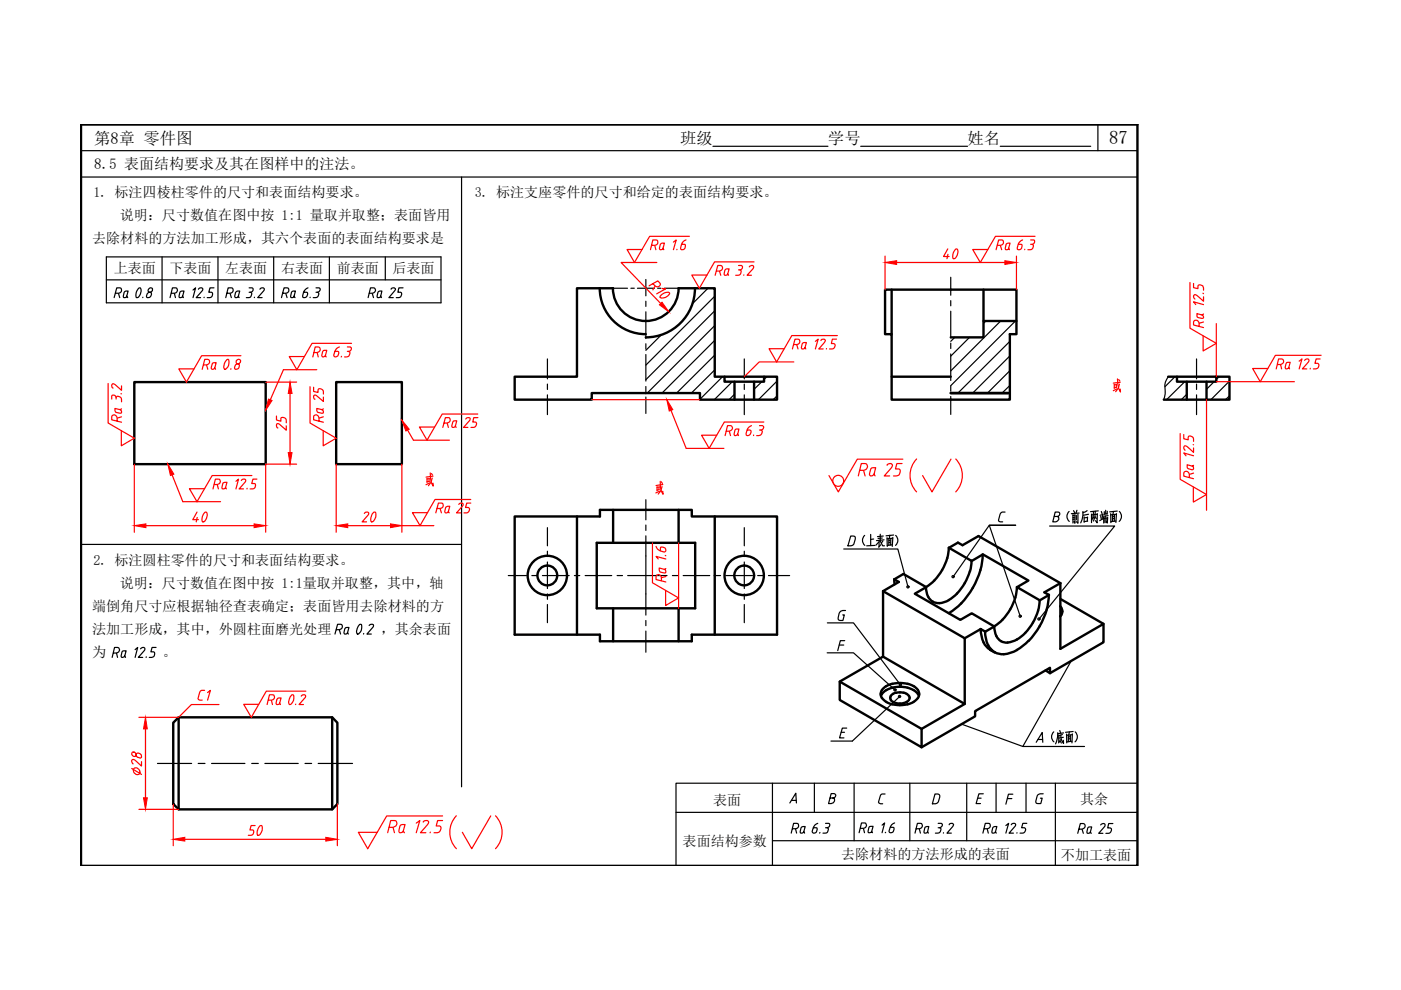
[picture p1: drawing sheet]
<svg xmlns="http://www.w3.org/2000/svg" width="297mm" height="210mm" viewBox="0 0 297 210" stroke-linecap="round" stroke-linejoin="round" font-family="sans-serif">
<g fill="none" stroke="#000" stroke-width=".25">
<path d="M136.9 59.3v3.4M201.6 58.8v3.8M116.1 76.1v4.2M130 61.1h3M133.8 61.1h.7M135.2 61.1h3.5M136.9 63.9v1.1M136.9 66.1v5.7M136.9 72.9v1.1M136.9 75.2v5.6M139.4 61.1h.7M140.8 61.1h3.1"/>
<path d="M157.8 76.1v4.2M201.6 63.7v1.1M201.6 66v5.6M201.6 72.8v1.1M201.6 75v5.7M253.7 76.1v4.2M116.1 81.4v1.2M116.1 83.7v4.2M136.9 81.9v1.2M136.9 84.2v3.5M157.8 81.4v1.2M157.8 83.7v4.2"/>
<path d="M201.6 81.8v1.2M201.6 84.1v3.8M253.7 81.4v1.2M253.7 83.7v4.2M116.1 111.9v3.8M116.1 116.9v1.1M116.1 119.2v5.6M136.9 105.9v4.3M136.9 111.3v1.2M136.9 113.6v16.8M157.8 111.9v3.8M157.8 116.9v1.1"/>
<path d="M157.8 119.2v5.6M107.8 122h3.8M112.8 122h1.1M115 122h5.7M116.1 125.9v1.2M116.1 128.2v3.8M121.8 122h1.1M124.1 122h5.6M130.8 122h1.2M133.1 122h8.3M136.9 131.6v1.1M136.9 133.8v4.5"/>
<path d="M142.6 122h1.1M144.9 122h5.6M151.6 122h1.2M153.9 122h5.6M157.8 125.9v1.2M157.8 128.2v3.8M160.6 122h1.2M162.9 122h4.5M33.4 161.9h7.2M42 161.9h1.5M44.9 161.9h7M53.4 161.9h1.4"/>
<path d="M56.2 161.9h7M64.7 161.9h1.4M67.5 161.9h7.2"/>
</g>
<g fill="none" stroke="#000" stroke-width=".25">
<path d="M22.5 54.5h71v9.7h-71zM22.5 59.3h71M34.4 54.5v9.7M46.2 54.5v9.7M58 54.5v9.7M69.8 54.5v9.7M81.7 54.5v4.8M24.5 62.2h.6a.59 .59 0 0 0 .7-.5 .59 .59 0 0 0-.4-.7h-.6l-.6 2.1M25.1 62.3l.3 .8M26.9 62.8l-.1 .2-.6 .1 .1-1.1 .4-.3h.5l-.3 1.1 .2 .3M29.4 61.1l.2-.1a1.39 1.39 0 0 1-.3 2.1h-.2a1.02 1.02 0 0 1-.1-1.4zM30.3 63v.1"/>
<path d="M31.7 61.2a.43 .43 0 0 0-.3 .4 .43 .43 0 0 0 .3 .4h.2a.63 .63 0 0 1 0 .9 .63 .63 0 0 1-.8 0 1.02 1.02 0 0 1 1-1.1 .43 .43 0 0 0 .2-.6 .43 .43 0 0 0-.6 0zM36.4 62.2h.6a.58 .58 0 0 0 .6-.5 .58 .58 0 0 0-.4-.7h-.6l-.5 2.1M37 62.3l.2 .8M38.7 62.8l-.1 .2-.6 .1 .1-1.1 .2-.2 .7-.1-.3 1.1 .2 .3M40.9 61.5l.6-.5-.6 2.1M42.1 61.3a.46 .46 0 0 1 .5-.3 .46 .46 0 0 1 .4 .5l-1.4 1.6h.9M43.3 63v.1M45.4 61h-.9l-.2 1h.6l.2 .4a.65 .65 0 0 1-.7 .7h-.5M48.2 62.2h.6a.59 .59 0 0 0 .6-.5 .59 .59 0 0 0-.3-.7h-.7l-.5 2.1M48.8 62.3l.3 .8M50.5 62.8l-.2 .3h-.4l-.1-.3 .1-.8 .5-.3h.4l-.3 1.1 .2 .3M52.8 62l.6 .2-.2 .7-1 .2"/>
<path d="M52.8 61h.7a.52 .52 0 0 1 .1 .6 .52 .52 0 0 1-.5 .4M54 63l-.1 .1M55.1 61.3a.46 .46 0 0 1 .6-.3 .46 .46 0 0 1 .3 .5l-1.4 1.6h1M60 62.2h.6a.59 .59 0 0 0 .6-.5 .59 .59 0 0 0-.3-.7h-.7l-.5 2.1M60.6 62.3l.3 .8M62.3 62.8v.2l-.6 .1 .1-1.1 .4-.3h.4l-.3 1.1 .3 .3M65.3 61l-.3 .2a1.97 1.97 0 0 0-.8 1.8 .72 .72 0 0 0 .8-.1 .72 .72 0 0 0 .1-.9h-.6M65.8 63l-.1 .1M67 62h.4l.2 .4a.85 .85 0 0 1-1.2 .7M67 61h.6a.5 .5 0 0 1 .3 .6 .5 .5 0 0 1-.6 .4M140.2 71l-3.3 3.3M150.1 61.1l-3.3 3.3"/>
<path d="M151.5 62.8l-14.6 14.6M151.5 65.9l-14.6 14.6M151.5 69l-14.3 14.3M151.5 72.2l-11.1 11.1M151.5 75.3l-8 8M151.5 78.4l-4.9 4.9M153.2 79.9l-4.8 4.8M162.6 79.9l-.6 .6M202.4 71.5l-.8 .9M205.6 71.5l-4 4M209 68.1l-.5 .5M212.2 68.1l-10.6 10.5"/>
<path d="M214.1 72.4l-11 10.9M214.1 75.5l-7.9 7.8M214.1 78.6l-4.7 4.7M215.3 68.1l-13.7 13.7M247.7 79.9a3.5 3.5 0 0 0-.7 3l-.3 1.8M249.1 79.9l-2.1 2.1M258.5 79.9l-.6 .6M155.3 80.9l-3.8 3.8M155.7 83.6l-1.1 1.1M161.5 80.9l-1.6 1.6M164.7 80.8l-3.9 3.9M164.7 83.9l-.8 .8"/>
<path d="M214.1 81.7l-1.6 1.6M251.2 80.9l-3.9 3.8M251.6 83.6l-1.1 1.1M257.4 80.9l-1.6 1.6M260.7 80.8l-4 3.9M260.7 83.9l-.9 .8M24.1 138.5h.6a.61 .61 0 0 0 .6-.5 .61 .61 0 0 0-.4-.7h-.6l-.5 2.1M24.7 138.5l.2 .9M26.4 139.1l-.4 .3-.3-.1 .2-1 .1-.3h.7l-.3 1.1 .2 .3M28.6 137.7l.6-.4-.6 2.1M29.8 137.6l.1-.1a.5 .5 0 0 1 .8 0v.3l-1.4 1.6h1M31 139.3v.1"/>
<path d="M33.1 137.3h-.9l-.2 .9h.6l.2 .3a.72 .72 0 0 1-.6 .9h-.5M71.3 133.5h.7a.59 .59 0 0 0 .6-.5 .59 .59 0 0 0-.4-.6h-.6l-.6 2M72 133.5l.2 .9M73.7 134.1l-.2 .3h-.5l-.1-.3 .2-.8 .2-.2 .7-.1-.3 1.1 .2 .3M76.2 132.4h.3a1.49 1.49 0 0 1-.7 2 1.36 1.36 0 0 1 .3-1.9zM77.1 134.3v.1M78.3 132.6a.46 .46 0 0 1 .5-.3 .46 .46 0 0 1 .3 .6l-1.3 1.5h.9M143.3 172.2h97.9M163.8 166.1v17.5M163.8 178.3h77.4M167.5 170.3l1.2-2.1 .2 2.1M167.8 169.7h1"/>
<path d="M168 175.7h.7a.58 .58 0 0 0 .6-.5 .58 .58 0 0 0-.4-.6h-.6l-.5 2M168.7 175.8l.2 .8M170.4 176.3l-.2 .3h-.5l.1-1.1 .2-.2 .7-.1-.3 1.1 .2 .3M172.7 166.1v6.1M173.4 174.6l-.3 .1a1.84 1.84 0 0 0-.8 1.8l.3 .1 .4-.1 .3-.6-.1-.4h-.7M173.8 176.5v.1M175 175.5l.6 .1-.1 .7-.3 .3h-.7M175 174.6h.7a.52 .52 0 0 1 .2 .6 .52 .52 0 0 1-.6 .3M176 169.2l.9-.1 .3-.4v-.2l-.3-.2h-.7l-.5 2.1 .7-.1a.57 .57 0 0 0 .5-.5 .57 .57 0 0 0-.3-.6M181.1 166.1v12.2M182.4 175.6h.7a.58 .58 0 0 0 .6-.4 .58 .58 0 0 0-.4-.7h-.6l-.6 2.1M183.1 175.7l.2 .9"/>
<path d="M184.8 176.3l-.2 .2h-.5l.1-1 .2-.3h.7l-.3 1.1 .2 .3M187 174.9l.6-.4-.6 2.1M187.6 168.3h-.6l-.3 .3-.4 1.5 .4 .3h.4M187.8 176.5l-.1 .1M189.7 174.5a1.79 1.79 0 0 0-1.1 2l.3 .1 .4-.2 .3-.6-.1-.3-.7-.1M192.9 166.1v12.2M194.3 175.7h.6a.58 .58 0 0 0 .7-.5 .58 .58 0 0 0-.5-.6h-.6l-.5 2M194.9 175.8l.2 .8M196.7 176.3l-.5 .3h-.3v-.2l.2-1 .8-.2-.2 1.1 .1 .3M198.2 168.3h.6a.48 .48 0 0 1 .4 .7l-.4 1.2-.5 .2h-.6zM198.9 175.5l.6 .2-.1 .6a.83 .83 0 0 1-1.1 .3M198.9 174.6h.6a.5 .5 0 0 1 .3 .6 .5 .5 0 0 1-.6 .3"/>
<path d="M200.1 176.6h-.1M201.2 174.9l.5-.3 .5 .2-.2 .4-1.2 1.4h.9M205 166.1v12.2M207.3 169.2h.7M208.5 168.3h-1l-.5 2.1h.9M208.7 175.7h.6a.58 .58 0 0 0 .7-.5 .58 .58 0 0 0-.5-.6h-.6l-.5 2M209.3 175.8l.2 .8M211.1 176.3l-.2 .3h-.6l.2-1.1 .1-.2 .8-.1-.3 1.1 .1 .3M211.2 166.1v6.1M213.3 175l.6-.4-.6 2M213.6 169.3h.9M214.4 174.9a.46 .46 0 0 1 .6-.4 .46 .46 0 0 1 .3 .6l-1.4 1.5h1"/>
<path d="M214.7 168.4h-.9l-.5 2.1M215.6 176.6h.1M217.5 166.1v6.1M217.7 174.6h-.8l-.3 .9 .8 .1a.72 .72 0 0 1-.6 1h-.5M221.2 168.3a1.03 1.03 0 0 0-1.3 .6l-.3 1 .2 .4 .9 .1 .3-1.2h-.4M223.8 166.1v17.5M228.8 175.8h.6a.62 .62 0 0 0 .7-.5 .62 .62 0 0 0-.4-.7h-.6l-.6 2.1M229.4 175.8l.3 .9M231.2 176.4l-.2 .2h-.5l.1-1 .2-.2 .7-.1-.3 1.1 .2 .3M233.4 174.9l.4-.3h.3l.2 .3v.3l-1.4 1.5h.9M236 174.6h-.9l-.2 .9h.5l.2 .2 .1 .3a.73 .73 0 0 1-.7 .7h-.5M241.2 166.1h-97.9v17.5"/>
</g>
<g fill="none" stroke="#000" stroke-width=".51">
<path d="M122.3 61.1h7.7a6.9 6.9 0 0 0 6.9 7 6.9 6.9 0 0 0 7-7h7.6v18.8h13.2v4.8h-16.3v-1.4h-22.9v1.4h-16.4v-4.8h13.2zM127.2 61.1a9.8 9.8 0 0 0 9.7 9.8M147.3 61.1a10.4 10.4 0 0 1-10.4 10.4M153.6 79.9v1h8.4v-1M187.6 61.4h27.9v9.5h-1.4v13.8h-25.1v-13.8h-1.4zM189 61.4v9.5M189 79.9h12.6M208.5 61.4v6.7M215.5 68.1h-7v3.4h-6.9M247.7 79.9h13v4.8h-14M249.5 79.9v1h8.4v-1M28.5 81h27.8v17.4h-27.8z"/>
<path d="M71.3 81h13.9v17.4h-13.9zM155.7 80.9v3.8M159.9 80.9v3.8M213.8 83.3h-12.2h12.5M251.6 80.9v3.8M255.8 80.9v3.8M109.1 109.5h18.1v-1.4h19.5v1.4h18v25.1h-18v1.4h-19.5v-1.4h-18.1zM122.3 109.5v25.1M126.5 115.1h20.9v13.9h-20.9zM130 108.1v7M143.9 108.1v7M151.5 109.5v25.1"/>
<path d="M200.8 118.3a10.8 10.8 0 0 1-4.5 6.2l.1 .8 .4 1.2M201.2 116.1l-.4 2.2M201.2 116.1l1.9-1.1 1 .6 3.4-1.9 17.3 9.9-3.4 2 1 .5-1.9 1.2-4.9-2.8 2.4-1.4-9.6-5.6-2.4 1.4zM206 118.9l-.3 2.2M208.4 117.5a16.2 16.2 0 0 1-4.6 10.5M130 129v7M143.9 129v7M187.2 125.3v13.9l-9.2 5.3v3.9l17.4 10v-3.9l9.1-5.2v-14M187.2 125.3l17.3 10M187.2 139.2l17.3 10.1M189.6 122.8l.1 1.1M189.6 122.8l1.9-1.1 4.9 2.8-2.4 1.4 9.6 5.5 2.4-1.4 4.8 2.8"/>
<path d="M189.6 122.8l1 .6-3.4 1.9M196.8 126.5a2.35 2.35 0 0 0 2.4 1.4M201.2 127.3l-.8 .3-1.2 .3M203.8 127.9l-1.2 1.2-1.4 .9M205.6 121.1a10.8 10.8 0 0 1-4.4 6.1M207.9 133.4l.2 1.4 .4 1.4M207.9 133.4l-3.4 1.9M208.6 136.2a3.3 3.3 0 0 0 1.8 1.8M208.9 133.9l.1 1.5 .5 1.4M209.5 136.8a3.3 3.3 0 0 0 3.3 1.9M209.9 137.8l1 .5M210.8 132.8l.1 .8 .3 1.3"/>
<path d="M210.8 132.8l-1.9 1.1-1-.5M211.3 134.9a2.35 2.35 0 0 0 2.3 1.3M215.6 124.5a10.6 10.6 0 0 1-4.8 8.3M218.1 135.9a8.3 8.3 0 0 1-5.3 2.8M220.4 127.3a10.3 10.3 0 0 1-5.6 8.6l-1.2 .3M222.4 126.1a14.9 14.9 0 0 1-4.3 9.8M224.8 128.5a1.49 1.49 0 0 1 0 2.2M224.8 123.6v14l9.2-5.3v3.9l-11.4 6.5v-1.1l-15.9 9.2v1.1l-11.3 6.5M224.8 127l9.2 5.3M36.7 153.2l1.2-1.1h32.5l1.1 1.1v17.3l-1.1 1.1h-32.5l-1.2-1.1zM37.9 152.1v19.5M70.4 152.1v19.5"/>
<path d="M178 144.5l17.4 10M187 146.3a1.71 1.71 0 0 0 .9 2.5 5.9 5.9 0 0 0 6.5-.6l.4-.5 .1-.5-.3-.9M187.9 145.5l-.9 .8M187.9 146.3l-.7 .6-.4 .6M187.9 146.3a6.2 6.2 0 0 1 5.8 0M188.9 148.4a2.82 2.82 0 0 0 3.8 0M189.2 145a7 7 0 0 1 3.2 0M189.2 145l-1.3 .5M189.3 147.1l-.5 .6 .1 .7M189.3 147.1l1.5-.3 1.4 .3M192.2 147.1l.6 .6-.1 .7M192.4 145l1.3 .5"/>
<path d="M193.7 145.5l.9 .8M193.7 146.3l.7 .6 .4 .6M221.7 142.1l.9 .6"/>
<circle cx="116" cy="122" r="2.1"/>
<circle cx="116" cy="122" r="4.2"/>
<circle cx="157.8" cy="122" r="4.2"/>
<circle cx="157.8" cy="122" r="2.1"/>
</g>
<!-- layer: 0 -->
<g fill="none" stroke="#000" stroke-width=".25">
<path d="M17.2 31.9h224M17.2 37.5h224M97.9 37.5v129.3M151.2 31h24.3M182.5 31h22.6M212.1 31h19.2M232.8 26.4v5.5M17.2 115.4h80.7M178.9 116.4h11.5l2.1 8M180.4 113.7h.7l.2 .1v.5l-.3 1.2-.6 .2h-.6zM183.3 113.5a1.42 1.42 0 0 0 .1 2.1M184.6 113.3v2.4"/>
<path d="M185.2 114.3l-.6 .1M185.5 115.6l-1.7 .1M186.4 114.9v1M186.6 114.5l-.9 1.1M186.6 114.6l.5 1.1h.4M186.6 113.3v1.2M186.7 115.5l-.4 .5M187.1 114.1l-.9 .1M187.2 114.7l-.4 .5M187.3 113.7l-1.3 .1M187.4 114.5l-1.6 .1M188.1 114v1.9"/>
<path d="M188.5 114.2v1.4M188.7 113.5l-.2 .7M188.8 114.5l-.3 .1M188.8 115h-.3M188.9 114.2l-.1 1.4M189.2 115.5l-1.1 .1M189.3 114.1l-1.2 .1M189.3 113.9l-.1 2M189.5 113.4l-1.6 .2M189.9 113.5a1.42 1.42 0 0 1 0 2.1M213.1 108.6h-.6l-.3 .2-.5 1.5 .2 .3h.7M222.5 111.5h13.8l-16 19.8"/>
<path d="M223.5 109.5l1-.1 .2-.4-.1-.3-.2-.1h-.7l-.5 2a1.08 1.08 0 0 0 1.3-.5v-.3l-.4-.3M226.7 108.4a1.42 1.42 0 0 0 0 2.2M227.5 109.1v1.8M227.6 108.3l.3 .4M227.8 109.7l-.3 .1M227.8 110.1h-.3M227.9 109.1v1.8l-.2-.3M227.9 109.2l-.4 .1M228.2 109.2v1M228.3 108.2l-.2 .6M228.5 109v1.9l-.3-.3M228.8 108.8l-1.7 .1"/>
<path d="M229.6 108.4l-.2 1.7-.3 .8M229.9 109.6v1.1M230.5 108.3l-.9 .4M230.6 109.7l-.7 .1M230.6 109.6l-.1 .9M230.6 110.5l-.7 .1M230.8 109l-1.1 .2M231.4 109v1.8M231.8 109.6l.2 .3M231.8 108.4v1.2l-.3 .7M232.2 109.5l.2 .5M232.2 108.4l-.1 1.2-.3 .9"/>
<path d="M232.6 108.9v2l-.3-.5M232.6 109l-1.2 .2M232.9 108.3l-1.7 .2M233.4 109.5l.1 .4M233.5 108.4l.2 .5M233.8 109.2l-.2 .9M233.9 110l-.7 .4M233.9 109.1l-.7 .1M234 109.8v1.1M234.1 108.5v.5M234.3 109.9v.9M234.4 109.4l-.1 .4"/>
<path d="M234.4 108.2v.8M234.5 109.8v1M234.7 108.9l-.6 .1M234.8 108.4l-.1 .6M234.8 109.8l-.8 .1M234.9 109.7l-.1 1.2-.2-.3M234.9 109.3l-1 .2M235.5 108.9v1.9M235.9 109.1v1.4M236.1 108.4l-.1 .7M236.2 109.5h-.3M236.2 109.9l-.3 .1"/>
<path d="M236.3 109.1l-.1 1.4M236.6 110.5l-1.1 .1M236.7 109l-1.2 .2M236.7 108.9l-.1 1.9M236.9 108.4l-1.6 .1M237.3 108.4a1.42 1.42 0 0 1 0 2.2M175.4 138.4h5.6l8.8 7.9M175.4 132.1h5.6l9.9 13.1M178 136.8h.9M179.1 135.8h-.9l-.6 2.2M179.3 129.4a1.17 1.17 0 0 0-1.4 .6l-.2 1a.4 .4 0 0 0 .4 .6h.6l.3-1.2h-.3M202.1 122.3l7.6-10.9h5.6h-5.6l6.6 19.3"/>
<path d="M178.3 155.3h.8M179.5 154.4h-.9l-.6 2h.9M190.7 147.7l-10 9.4h-4.5M203.9 153.5l13 4.8M219.7 157.4l1.3-2.1 .1 2.1M220 156.8h1.1M223.4 155.2a1.42 1.42 0 0 0 0 2.1M224.3 155.3l-.1 1-.4 1.4M224.5 155.8v1.6M224.7 154.9l.2 .5M224.8 157.2l.2 .4M224.9 156.8l-.5 .7"/>
<path d="M224.9 155.9l.2 1.1 .4 .6v-.6M225.2 155.7l-.7 .3M225.5 156.3l-1 .2M225.5 155.4l-1.2 .2M226.1 155.6l.1 1.9M226.5 155.9v1.4M226.7 155.2l-.1 .7M226.8 156.2l-.3 .1M226.8 156.6l-.3 .1M226.9 155.9v1.3M227.1 140.2l-10.2 18.1h13M227.3 157.2l-1.1 .1"/>
<path d="M227.3 155.8l-1.2 .1M227.4 155.6l-.1 1.9M227.5 155.1l-1.6 .2M228 155.2a1.42 1.42 0 0 1-.1 2.1"/>
<circle cx="192.5" cy="124.4" r=".23"/>
<circle cx="202.1" cy="122.3" r=".23"/>
<circle cx="216.3" cy="130.6" r=".23"/>
<circle cx="220.3" cy="131.2" r=".23"/>
<circle cx="189.7" cy="146.3" r=".23"/>
<circle cx="190.7" cy="147.7" r=".23"/>
<circle cx="190.9" cy="145.2" r=".23"/>
</g>
<path d="M17.2 26.4h224v157.2h-224z" fill="none" stroke="#000" stroke-width=".51"/>
<g fill="none" stroke="#f00" stroke-width=".25">
<path d="M138.2 52h.6a.58 .58 0 0 0 .7-.5 .58 .58 0 0 0-.4-.6h-.7l-.5 2M138.8 52.1l.3 .8M139.3 55.7h-7.6l8.4 8.6M140.6 52.6l-.2 .3h-.5l-.1-.3 .2-.8 .2-.2 .7-.1-.3 1.1 .1 .3M142.8 51.3l.6-.4-.6 2M143.5 52.9h.1M145.4 50.9a1.79 1.79 0 0 0-1.1 2h.6a.83 .83 0 0 0 .4-1.1h-.7M146.2 50.1h-8.5l-3.2 5.6-1.5-2.8h3.1M151.9 57.5h.7a.62 .62 0 0 0 .6-.5 .62 .62 0 0 0-.4-.7h-.6l-.6 2.1M152.6 57.5l.2 .9M154.3 58.1l-.2 .2h-.5l-.1-.3 .2-.7 .2-.2 .7-.1-.3 1.1 .2 .3M156.6 57.2l.5 .1-.1 .7a.83 .83 0 0 1-1 .4"/>
<path d="M156.6 56.3h.6a.52 .52 0 0 1 .2 .6 .52 .52 0 0 1-.6 .3M157.7 58.3v.1M158.9 56.6l.4-.3h.3l.2 .2-.2 .5-1.2 1.4h.9M159.9 55.5h-8.4l-3.2 5.6-1.6-2.8h3.2M187.6 54.3v7.1M190.1 55.7h22.9M211.5 52h.6a.59 .59 0 0 0 .6-.4 .59 .59 0 0 0-.3-.7h-.7l-.5 2M212.1 52.1l.3 .8M213.9 52.6l-.1 .3h-.6l.1-1.1 .4-.3h.5l-.3 1.1 .1 .3M215.5 54.3v7.1M216.8 50.9l-.3 .1a1.97 1.97 0 0 0-.8 1.9h.6a.83 .83 0 0 0 .3-1.1h-.6M217.3 52.9h-.1"/>
<path d="M218.5 51.8l.6 .2-.1 .6a.83 .83 0 0 1-1.1 .3M218.5 50.9h.6a.52 .52 0 0 1 .2 .6 .52 .52 0 0 1-.5 .3M219.4 50.1h-8.3l-3.3 5.6-1.6-2.8h3.3M252.3 59.9v9.7l5.6 3.2-2.8 1.6v-3.2M43.2 77.4h.6a.62 .62 0 0 0 .6-.5 .62 .62 0 0 0-.3-.7h-.7l-.5 2.1M43.8 77.4l.3 .9M45.5 78l-.5 .3-.2-.3 .4-1.1h.6l-.3 1.1 .2 .3M48.1 76.3l.3-.1a1.52 1.52 0 0 1-.7 2.1 1.36 1.36 0 0 1 .3-1.9zM49 78.2l-.1 .1M50.3 76.3a.52 .52 0 0 0-.2 .7 .52 .52 0 0 0 .6 .2v.2a.72 .72 0 0 1-.8 .9 .84 .84 0 0 1 0-.9 .84 .84 0 0 1 .8-.4l.3-.2v-.4a.47 .47 0 0 0-.7-.1zM51.1 75.4h-8.4l-3.2 5.6-1.6-2.8h3.2M66.6 74.7h.7a.61 .61 0 0 0 .6-.5 .61 .61 0 0 0-.4-.6h-.7l-.5 2.1"/>
<path d="M67.2 78.4h-7.1l-2.8 6.4M67.3 74.8l.2 .9M69 75.4l-.4 .3-.3-.1-.1-.3 .2-.7 .2-.3h.7l-.3 1.1 .2 .3M72 73.6a1.79 1.79 0 0 0-1.1 2 .52 .52 0 0 0 .8-.3l.1-.7-.7-.1M72.4 75.6l-.1 .1M73.6 74.5l.6 .1v.3a.83 .83 0 0 1-1.1 .8M73.6 73.6h.7a.52 .52 0 0 1 .2 .6 .52 .52 0 0 1-.6 .3M74.5 72.8h-8.3l-3.3 5.6-1.6-2.8h3.2M138.5 60.2l.4 .4a.59 .59 0 0 0 .8 .2 .59 .59 0 0 0 .2-.8l-.4-.5-1.9 1.1M138.9 60.7l-.5 .8M140.1 62.6a1.58 1.58 0 0 1 1.9-.5 1.52 1.52 0 0 1-2 1zM140.4 61.2h.7l-1.9 1.1"/>
<path d="M168.3 76.7h-7.3l-3.2 3.2M168.3 73.1h.6a.59 .59 0 0 0 .7-.5 .59 .59 0 0 0-.4-.7h-.6l-.6 2.1M168.9 73.1l.3 .9M170.7 73.7l-.2 .2h-.5l-.1-.3 .2-.7 .2-.2 .7-.1-.3 1.1 .1 .3M172.9 72.4l.6-.5-.6 2.1M174.1 72.2l.2-.2a.46 .46 0 0 1 .7 .2l-1.4 1.8h.9M175.2 73.9v.1M177.4 71.9h-.9l-.2 .9 .7 .2a.73 .73 0 0 1-.6 1h-.5M177.5 71.1h-9.6l-3.2 5.6-1.6-2.8h3.2M253.1 60.1v.9l.9 .2 .1-.8 .7 .1a.96 .96 0 0 1 .4 1M253.5 64.6l-.4-.6 2.1 .6M254.2 69.2v-.7a.62 .62 0 0 0-.4-.6 .62 .62 0 0 0-.7 .4v.6l2.1 .6"/>
<path d="M255 62.2l.2 .1M255.2 66.6l-.3 .2-1.1-.3v.7l.3 .1 1 .2 .1-.3-.3-.4M255.2 62.9v1l-1.4-1.3-.4-.1-.2 .1a.56 .56 0 0 0 .2 .8M255.2 68.3l-.9 .2M257.9 68.6v11.3M270.9 77.3h.6a.61 .61 0 0 0 .6-.5 .61 .61 0 0 0-.4-.7h-.6l-.5 2.1M271.5 77.3l.2 .9M273.2 77.9l-.4 .3-.2-.1 .1-1 .1-.2 .7-.1-.3 1.1 .2 .3M275.4 76.6l.6-.5-.6 2.1M276.6 76.4l.1-.1a.5 .5 0 0 1 .8 .1v.3l-1.4 1.5h1M277.8 78.1v.1M279.9 76.1h-.9l-.2 .9 .8 .2a.75 .75 0 0 1-.6 1h-.5"/>
<path d="M280.1 75.3h-9.7l-3.2 5.6-1.6-2.8h3.2M22.9 81.3v8.4l5.6 3.2-2.8 1.6v-3.2M24.6 84.6l.2-.6 .6 .1a.83 .83 0 0 1 .4 1.1M24.6 84.3a.52 .52 0 0 0-.3-.5 .52 .52 0 0 0-.6 .2v.6M24.8 89.3v-.7a.59 .59 0 0 0-.4-.6 .59 .59 0 0 0-.7 .4v.6l2.1 .5M25.6 83.5h.2M25.8 86.7l-.3 .2-1.1-.3 .1 .8 1.1 .2h.1l.1-.3-.3-.4M25.8 81.8v.9l-1.4-1.2-.5-.1-.2 .4 .3 .5M25.8 88.4l-.9 .2M28.5 98.4v14.4M56.3 81h6.6M61.5 83.4v12.6"/>
<path d="M62.9 98.4h-6.6v14.4M65.7 82v7.7l5.6 3.2-2.8 1.6v-3.2M71.3 98.4v14.4M85.2 98.4v14.4M86.4 91.2l1.3 2.1h7.6M101.3 87.8h-7.5l-3.3 5.5-1.6-2.8h3.2M125.5 84.7h22.9M142.3 87l3.2 8.1h8M154 91.4h.6a.61 .61 0 0 0 .7-.5 .61 .61 0 0 0-.4-.7h-.7l-.5 2.2M154.6 91.5l.3 .9M156.4 92.1l-.4 .3-.3-.1-.1-.3 .4-1h.7l-.3 1.1 .2 .3M159.3 90.2l-.2 .2a1.88 1.88 0 0 0-.9 1.8 .56 .56 0 0 0 .9-.2l.1-.7-.7-.1"/>
<path d="M159.8 92.2v.2M161 91.2l.5 .1 .1 .3a.89 .89 0 0 1-1.2 .8M161 90.2h.7a.5 .5 0 0 1 .2 .6 .5 .5 0 0 1-.6 .4M162 89.5h-8.4l-3.2 5.6-1.7-2.8h3.3M191.4 97.4h-9.6l-4.1 6.9-1.9-3.5M201.6 97.4l-4 6.9-2-3.5M202.6 97.3a5.1 5.1 0 0 1 0 7M236.2 81.5v.9M236.7 81.6h-.5M236.7 81.5v.7M236.7 82.2h-.5M236.8 82.5l-.8 .3"/>
<path d="M236.9 80.3l.3 2.1 .4 .7-.1-.6M237.2 80.5l.2 .3M237.3 81.4l-.2 .9-.6 .7M237.5 81.1l-1.5 .1M250.2 91.9v9.7l5.6 3.2-2.8 1.7v-3.3M251 92.1v.9l.9 .2v-.5l.1-.2 .4-.1a.73 .73 0 0 1 .7 .7v.5M251.4 96.6l-.4-.6 2.1 .6M253 94.3h.1M253.1 98.7l-.3 .1-1.1-.3v.7l1 .4 .4-.2-.1-.5-.2-.1M253.1 95v.9l-1.4-1.2-.5-.2-.2 .5 .3 .4M255.8 84.7v23.5M257.9 80.9h16.5"/>
<path d="M30.9 111.4h23M36.5 100.7l2.3 5.7M45.5 102.7h.6a.58 .58 0 0 0 .6-.4 .58 .58 0 0 0-.4-.7h-.6l-.5 2.1M46.1 102.8l.2 .9M47.8 103.4l-.2 .2h-.5l.1-1 .5-.3h.4l-.3 1.1 .2 .3M50 102.1l.6-.5-.6 2.1M51.2 101.9a.46 .46 0 0 1 .5-.4 .46 .46 0 0 1 .4 .6l-1.4 1.6h.9M52.4 103.5v.2M53.4 100.8h-8.4l-3.2 5.6-1.6-2.8h3.2M54.5 101.6h-.9l-.2 .9 .7 .1 .1 .4a.65 .65 0 0 1-.7 .7h-.5M73.7 111.4h9.1M85.2 111.4h6.8"/>
<path d="M90.5 101.4v.9M91 101.5h-.5M91 101.4v.7M91 102.1h-.5M91.1 102.4l-.8 .4M91.2 100.3l.2 2 .4 .8v-.7M91.5 100.4l.2 .3M91.6 101.4l-.2 .9-.6 .7M91.8 101l-1.5 .2M99.8 105.9h-7.6l-3.1 5.5-1.7-2.7h3.3M138.3 115.1v8.5l5.6 3.2-2.8 1.6v-3.2M139.1 115.9l.1 .2a1.84 1.84 0 0 0 1.8 .9l.2-.4-.2-.4-.6-.2h-.3l-.1 .7"/>
<path d="M139.3 103.2v.9M139.6 118.5l-.5-.5 2.1 .5M139.7 103.3h-.4M139.8 103.2l-.1 .6M139.8 103.8l-.5 .1M139.9 104.2l-.8 .3M140 102.1l.2 2 .4 .7-.1-.6M140.2 102.1l.2 .4M140.4 103.2l-.3 .8-.5 .8M140.5 102.7l-1.4 .2M141 117.8h.2M143.9 115.1v13.9"/>
<path d="M252.2 101.2v-.6a.62 .62 0 0 0-.5-.7 .62 .62 0 0 0-.7 .4v.7l2.1 .5M253.1 100.3l-.9 .3M140.2 123.1v-.6a.58 .58 0 0 0-.4-.7 .58 .58 0 0 0-.7 .4v.7l2.1 .5M141.2 120.6l-.3 .1-1.1-.3v.5l.3 .4 1 .1v-.4l-.2-.3M141.2 122.2l-.9 .3M30.8 154.5v14.6M46.4 149.4h-5.8l-2.7 2.7h-8.5M56.9 148.4h.7a.58 .58 0 0 0 .6-.4 .58 .58 0 0 0-.4-.7h-.7l-.5 2.1M57.6 148.5l.2 .9M59.3 149.1l-.2 .2h-.5l-.1-.3 .2-.7 .4-.3h.5l-.3 1.1 .2 .3M61.8 147.3h.3a1.49 1.49 0 0 1-.6 2.1 1.36 1.36 0 0 1 .3-1.9zM62.7 149.3l-.1 .1"/>
<path d="M63.9 147.6a.46 .46 0 0 1 .5-.4 .46 .46 0 0 1 .4 .6l-1.4 1.6h.9M64.8 146.5h-8.3l-3.2 5.6-1.6-2.8h3.1M29.4 171.6h8.5M36.7 170.5v8.8M39.2 178h29.9M71.5 170.5v8.8M82.5 175.4h.8a.74 .74 0 0 0 .8-.6 .74 .74 0 0 0-.5-.8h-.8l-.6 2.6M83.3 175.5l.3 1.1M85.5 176.2l-.5 .4-.3-.1-.1-.4 .2-.9 .2-.3 .9-.1-.4 1.4 .3 .4M88.3 174.5l.7-.5-.7 2.6M89.7 174.3a.55 .55 0 0 1 .8-.4 .55 .55 0 0 1 .2 .9l-1.6 1.8h1.2M91.3 176.4l-.1 .2"/>
<path d="M93.8 173h-11.8l-4 6.9-2-3.4h4M93.8 174h-1l-.3 1.1 .9 .1a.96 .96 0 0 1-.7 1.4h-.7M96.8 173a5.1 5.1 0 0 0 0 6.9M104 173l-4 6.9-2-3.4M105.1 173a5.1 5.1 0 0 1 0 6.9"/>
<circle cx="177.7" cy="101.9" r="1.16"/>
</g>
<g fill="#f00" stroke="#f00" stroke-width=".21">
<path d="M28.5 111.4l2.4-.3v.8z"/>
<path d="M53.9 111.1l2.4 .3-2.4 .5z"/>
<path d="M61.5 81l.4 2.4h-.8z"/>
<path d="M61.1 96h.8l-.4 2.4z"/>
<path d="M71.3 111.4l2.4-.3v.8z"/>
<path d="M82.8 111.1l2.4 .3-2.4 .5z"/>
<path d="M141.4 84.7l1.2 2.2-.7 .3z"/>
<path d="M56.9 84.6l.8 .3-1.4 2.1z"/>
<path d="M85.2 89.1l1.6 1.9-.8 .4z"/>
<path d="M36.7 178l2.5-.5v.8z"/>
<path d="M69.1 177.5l2.4 .5-2.4 .3z"/>
<path d="M30.4 169.1h.8l-.4 2.5z"/>
<path d="M30.8 152.1l.4 2.4h-.8z"/>
<path d="M187.6 55.7l2.5-.4v.8z"/>
<path d="M213 55.3l2.5 .4-2.5 .4z"/>
<path d="M139.8 64.6l.6-.5 1.4 2z"/>
<path d="M35.6 98.4l1.3 2.1-.8 .3z"/>
</g>
<text font-size="6.2" fill="#f00" x="181" y="102.3">Ra 25</text>
<g font-size="5.3" fill="#f00">
<text x="199.3" y="56.1">40</text>
<text x="62.1" y="92.4" transform="rotate(-90 62.1 92.4)">25</text>
<text x="69.8" y="90.7" transform="rotate(-90 69.8 90.7)">Ra 25</text>
<text x="93.1" y="91.7">Ra 25</text>
<text x="39.9" y="111.8">40</text>
<text x="75.8" y="111.8">20</text>
<text x="91.4" y="110.1">Ra 25</text>
<text x="40.9" y="149.6">C1</text>
<text x="31.4" y="165.5" transform="rotate(-90 31.4 165.5)">28</text>
<text x="51.9" y="178.5">50</text>
</g>
<text font-size="5.3" x="77.3" y="64.2">Ra 25</text>
<text font-size="4" x="235.1" y="30.6">87</text>
<g font-size="3.5">
<text x="20" y="30.5">第8章 零件图</text>
<text x="144.2" y="30.5">班级</text>
<text x="175.5" y="30.5">学号</text>
<text x="205.1" y="30.5">姓名</text>
</g>
<text font-size="3.2" x="20" y="35.9">8.5 表面结构要求及其在图样中的注法。</text>
<g font-size="3">
<text x="19.8" y="41.9">1. 标注四棱柱零件的尺寸和表面结构要求。</text>
<text x="100.7" y="41.9">3. 标注支座零件的尺寸和给定的表面结构要求。</text>
<text x="25.4" y="46.7">说明：尺寸数值在图中按 1:1 量取并取整；表面皆用</text>
<text x="19.5" y="51.6">去除材料的方法加工形成，其六个表面的表面结构要求是</text>
<text x="24.1" y="57.9">上表面</text>
<text x="35.9" y="57.9">下表面</text>
<text x="47.7" y="57.9">左表面</text>
<text x="59.6" y="57.9">右表面</text>
<text x="71.4" y="57.9">前表面</text>
<text x="83.2" y="57.9">后表面</text>
<text x="19.8" y="119.7">2. 标注圆柱零件的尺寸和表面结构要求。</text>
<text x="25.4" y="124.6">说明：尺寸数值在图中按 1:1量取并取整，其中，轴</text>
<text x="19.5" y="129.5">端倒角尺寸应根据轴径查表确定；表面皆用去除材料的方</text>
<text x="19.5" y="134.4">法加工形成，其中，外圆柱面磨光处理</text>
<text x="80.7" y="134.4">，其余表面</text>
<text x="19.5" y="139.2">为</text>
<text x="34.5" y="139.2">。</text>
<text x="151.2" y="170.6">表面</text>
<text x="229" y="170.5">其余</text>
<text x="144.7" y="179.4">表面结构参数</text>
<text x="178.3" y="182.2">去除材料的方法形成的表面</text>
<text x="224.9" y="182.3">不加工表面</text>
</g>
</svg>
